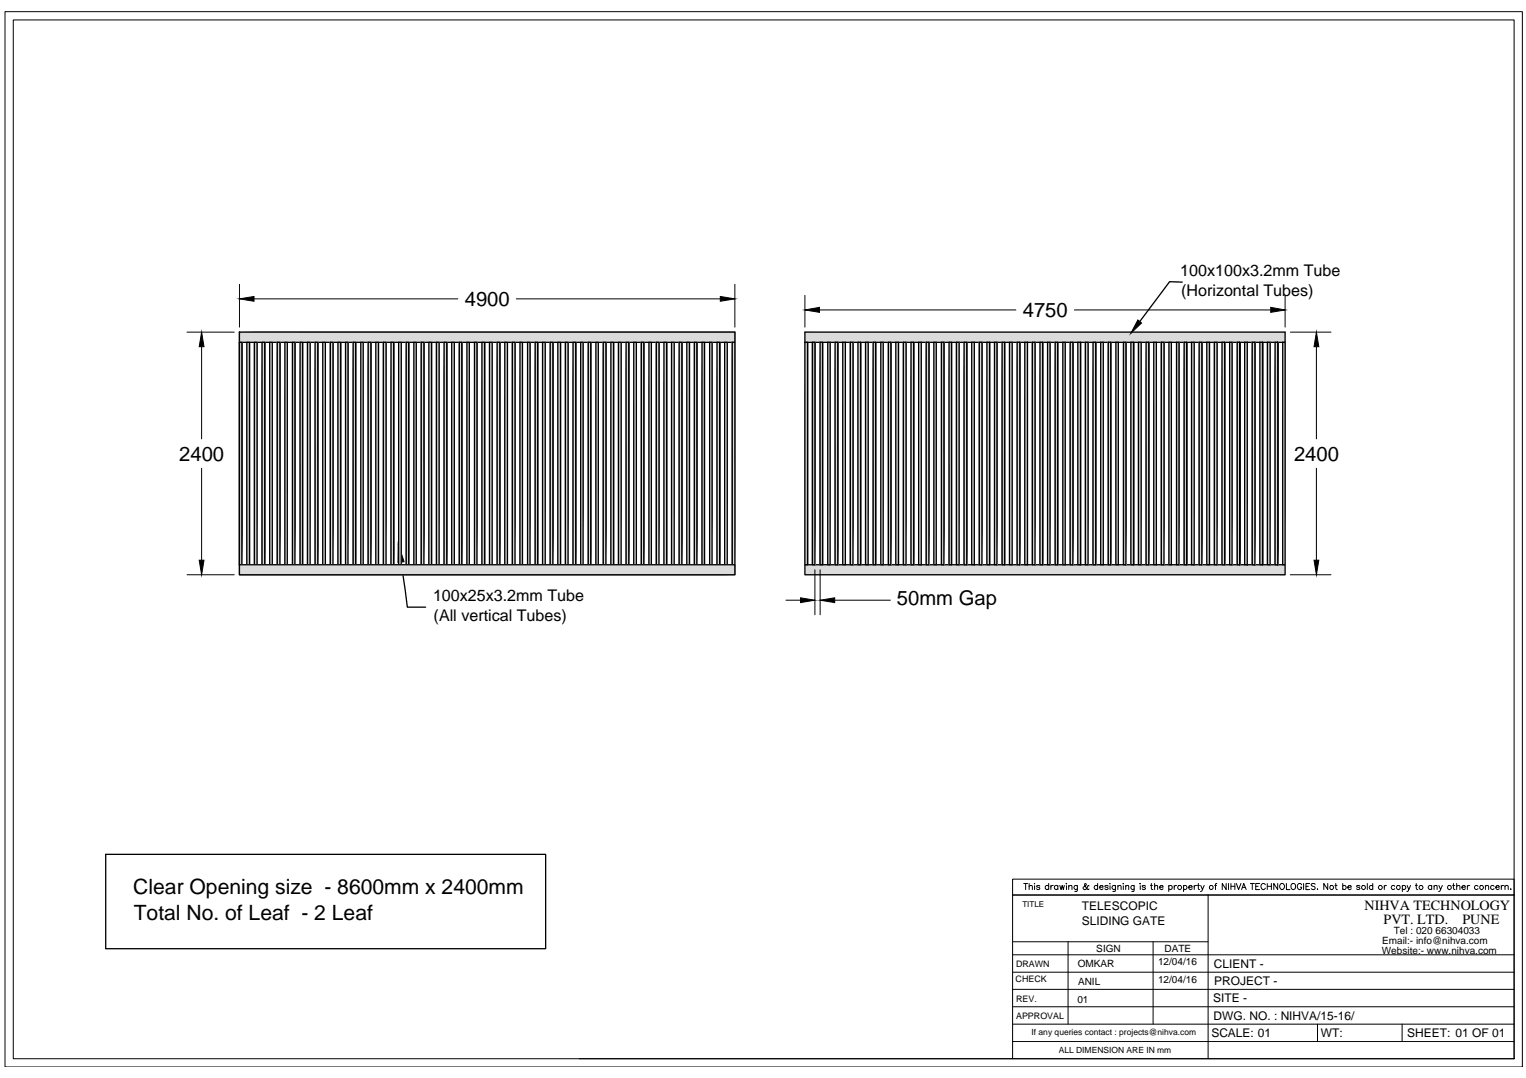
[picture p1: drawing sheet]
<svg xmlns="http://www.w3.org/2000/svg" width="297mm" height="210mm" viewBox="0 0 297 210" stroke-linecap="round" stroke-linejoin="round" font-family="sans-serif">
<!-- layer: 0 -->
<g fill="none" stroke="#000" stroke-width=".25">
<path d="M230.1 54.9l-2.4-.1-5.8 7.8M46.6 64.7h96.4v2h-96.4M46.6 64.7v47.2h96.4v-1.9h-96.4M46.6 64.7h96.4v2h-96.4zM46.6 66.7h.5v43.3h-.5zM46.6 66.7v43.3M47.1 66.7v43.3v-43.3M48 66.7v43.3v-43.3M48 66.7h.6v43.3h-.6zM48.6 66.7v43.3v-43.3M49.5 66.7h.5v43.3h-.5zM49.5 66.7v43.3"/>
<path d="M50 66.7v43.3M51 66.7h.5v43.3h-.5zM51 66.7v43.3M51.5 66.7v43.3v-43.3M52.5 66.7h.5v43.3h-.5zM52.5 66.7v43.3M53 66.7v43.3v-43.3M54 66.7h.5v43.3h-.5zM54 66.7v43.3M54.5 66.7v43.3v-43.3M55.5 66.7h.4v43.3h-.4zM55.5 66.7v43.3"/>
<path d="M55.9 66.7v43.3v-43.3M56.9 66.7h.5v43.3h-.5zM56.9 66.7v43.3M57.4 66.7v43.3v-43.3M58.4 66.7h.5v43.3h-.5zM58.4 66.7v43.3M58.9 66.7v43.3v-43.3M59.9 66.7h.5v43.3h-.5zM59.9 66.7v43.3M60.4 66.7v43.3v-43.3M61.3 66.7h.5v43.3h-.5zM61.3 66.7v43.3"/>
<path d="M61.8 66.7v43.3v-43.3M62.8 66.7h.5v43.3h-.5zM62.8 66.7v43.3M63.3 66.7v43.3v-43.3M64.3 66.7h.5v43.3h-.5zM64.3 66.7v43.3M64.8 66.7v43.3v-43.3M65.8 66.7h.5v43.3h-.5zM65.8 66.7v43.3M66.3 66.7v43.3v-43.3M67.3 66.7h.4v43.3h-.4zM67.3 66.7v43.3"/>
<path d="M67.7 66.7v43.3v-43.3M68.7 66.7h.5v43.3h-.5zM68.7 66.7v43.3M69.2 66.7v43.3v-43.3M70.2 66.7h.5v43.3h-.5zM70.2 66.7v43.3M70.7 66.7v43.3v-43.3M71.7 66.7h.5v43.3h-.5zM71.7 66.7v43.3M72.2 66.7v43.3v-43.3M73.2 66.7h.5v43.3h-.5zM73.2 66.7v43.3"/>
<path d="M73.7 66.7v43.3v-43.3M74.6 66.7h.5v43.3h-.5zM74.6 66.7v43.3M75.1 66.7v43.3v-43.3M76.1 66.7h.5v43.3h-.5zM76.1 66.7v43.3M76.6 66.7v43.3v-43.3M77.6 66.7h.5v43.3h-.5zM77.6 66.7v43.3M78.1 66.7v43.3v-43.3M79.1 66.7h.4v43.3h-.4zM79.1 66.7v43.3"/>
<path d="M79.5 66.7v43.3v-43.3M80.6 66.7h.4v43.3h-.4zM80.6 66.7v43.3M81 66.7v43.3v-43.3M82 66.7h.5v43.3h-.5zM82 66.7v43.3M82.5 66.7v43.3v-43.3M83.5 66.7h.5v43.3h-.5zM83.5 66.7v43.3M84 66.7v43.3v-43.3M85 66.7h.5v43.3h-.5zM85 66.7v43.3"/>
<path d="M85.5 66.7v43.3v-43.3M86.4 66.7h.6v43.3h-.6zM86.4 66.7v43.3M87 66.7v43.3v-43.3M87.9 66.7h.5v43.3h-.5zM87.9 66.7v43.3M88.4 66.7v43.3v-43.3M89.4 66.7h.5v43.3h-.5zM89.4 66.7v43.3M89.9 66.7v43.3v-43.3M90.9 66.7h.5v43.3h-.5zM90.9 66.7v43.3"/>
<path d="M91.4 66.7v43.3v-43.3M92.4 66.7h.4v43.3h-.4zM92.4 66.7v43.3M92.8 66.7v43.3v-43.3M93.8 66.7h.5v43.3h-.5zM93.8 66.7v43.3M94.3 66.7v43.3v-43.3M95.3 66.7h.5v43.3h-.5zM95.3 66.7v43.3M95.8 66.7v43.3v-43.3M96.8 66.7h.5v43.3h-.5zM96.8 66.7v43.3"/>
<path d="M97.3 66.7v43.3v-43.3M98.3 66.7h.5v43.3h-.5zM98.3 66.7v43.3M98.8 66.7v43.3v-43.3M99.7 66.7h.5v43.3h-.5zM99.7 66.7v43.3M100.2 66.7v43.3v-43.3M101.2 66.7h.5v43.3h-.5zM101.2 66.7v43.3M101.7 66.7v43.3v-43.3M102.7 66.7h.5v43.3h-.5zM102.7 66.7v43.3"/>
<path d="M103.2 66.7v43.3v-43.3M104.2 66.7h.4v43.3h-.4zM104.2 66.7v43.3M104.6 66.7v43.3v-43.3M105.6 66.7h.5v43.3h-.5zM105.6 66.7v43.3M106.1 66.7v43.3v-43.3M107.1 66.7h.5v43.3h-.5zM107.1 66.7v43.3M107.6 66.7v43.3v-43.3M108.6 66.7h.5v43.3h-.5zM108.6 66.7v43.3"/>
<path d="M109.1 66.7v43.3v-43.3M110.1 66.7h.5v43.3h-.5zM110.1 66.7v43.3M110.6 66.7v43.3v-43.3M111.5 66.7h.6v43.3h-.6zM111.5 66.7v43.3M112.1 66.7v43.3v-43.3M113 66.7h.5v43.3h-.5zM113 66.7v43.3M113.5 66.7v43.3v-43.3M114.5 66.7h.5v43.3h-.5zM114.5 66.7v43.3"/>
<path d="M115 66.7v43.3v-43.3M116 66.7h.5v43.3h-.5zM116 66.7v43.3M116.5 66.7v43.3v-43.3M117.4 66.7h.5v43.3h-.5zM117.4 66.7v43.3M117.9 66.7v43.3v-43.3M118.9 66.7h.5v43.3h-.5zM118.9 66.7v43.3M119.4 66.7v43.3v-43.3M120.4 66.7h.5v43.3h-.5zM120.4 66.7v43.3"/>
<path d="M120.9 66.7v43.3v-43.3M121.9 66.7h.5v43.3h-.5zM121.9 66.7v43.3M122.4 66.7v43.3v-43.3M123.4 66.7h.5v43.3h-.5zM123.4 66.7v43.3M123.9 66.7v43.3v-43.3M124.8 66.7h.5v43.3h-.5zM124.8 66.7v43.3M125.3 66.7v43.3v-43.3M126.3 66.7h.5v43.3h-.5zM126.3 66.7v43.3"/>
<path d="M126.8 66.7v43.3v-43.3M127.8 66.7h.5v43.3h-.5zM127.8 66.7v43.3M128.3 66.7v43.3v-43.3M129.2 66.7h.6v43.3h-.6zM129.2 66.7v43.3M129.8 66.7v43.3v-43.3M130.7 66.7h.5v43.3h-.5zM130.7 66.7v43.3M131.2 66.7v43.3v-43.3M132.2 66.7h.5v43.3h-.5zM132.2 66.7v43.3"/>
<path d="M132.7 66.7v43.3v-43.3M133.7 66.7h.5v43.3h-.5zM133.7 66.7v43.3M134.2 66.7v43.3v-43.3M135.2 66.7h.4v43.3h-.4zM135.2 66.7v43.3M135.6 66.7v43.3v-43.3M136.7 66.7h.4v43.3h-.4zM136.7 66.7v43.3M137.1 66.7v43.3v-43.3M138.1 66.7h.5v43.3h-.5zM138.1 66.7v43.3"/>
<path d="M138.6 66.7v43.3v-43.3M139.6 66.7h.5v43.3h-.5zM139.6 66.7v43.3M140.1 66.7v43.3v-43.3M140.1 66.7v43.3M141.1 66.7h.5v43.3h-.5zM141.1 66.7v43.3M141.6 66.7v43.3M142.5 66.7h.5v43.3h-.5zM142.5 66.7v43.3M143 66.7v43.3M156.7 66.7h93.4v-2h-93.4v45.3"/>
<path d="M156.7 66.7h.5v43.3h-.5zM157.2 66.7v43.3v-43.3M158.2 66.7h.4v43.3h-.4zM158.2 66.7v43.3M158.6 66.7v43.3v-43.3M159.6 66.7h.5v43.3h-.5zM159.6 66.7v43.3M160.1 66.7v43.3v-43.3M161.1 66.7h.5v43.3h-.5zM161.1 66.7v43.3M161.6 66.7v43.3v-43.3M162.6 66.7h.5v43.3h-.5z"/>
<path d="M162.6 66.7v43.3M163.1 66.7v43.3v-43.3M164 66.7h.5v43.3h-.5zM164 66.7v43.3M164.5 66.7v43.3v-43.3M165.5 66.7h.5v43.3h-.5zM165.5 66.7v43.3M166 66.7v43.3v-43.3M167 66.7h.5v43.3h-.5zM167 66.7v43.3M167.5 66.7v43.3v-43.3M168.5 66.7h.5v43.3h-.5z"/>
<path d="M168.5 66.7v43.3M169 66.7v43.3M170 66.7h.4v43.3h-.4zM170 66.7v43.3M170.4 66.7v43.3v-43.3M171.5 66.7h.4v43.3h-.4zM171.5 66.7v43.3M171.9 66.7v43.3v-43.3M172.9 66.7h.5v43.3h-.5zM172.9 66.7v43.3M173.4 66.7v43.3v-43.3M174.4 66.7h.5v43.3h-.5z"/>
<path d="M174.4 66.7v43.3M174.9 66.7v43.3v-43.3M175.9 66.7h.5v43.3h-.5zM175.9 66.7v43.3M176.4 66.7v43.3v-43.3M177.3 66.7h.5v43.3h-.5zM177.3 66.7v43.3M177.8 66.7v43.3v-43.3M178.8 66.7h.5v43.3h-.5zM178.8 66.7v43.3M179.3 66.7v43.3M180.3 66.7h.5v43.3h-.5z"/>
<path d="M180.3 66.7v43.3M180.8 66.7v43.3v-43.3M181.8 66.7h.4v43.3h-.4zM181.8 66.7v43.3M182.2 66.7v43.3v-43.3M183.3 66.7h.4v43.3h-.4zM183.3 66.7v43.3M183.7 66.7v43.3v-43.3M184.7 66.7h.5v43.3h-.5zM184.7 66.7v43.3M185.2 66.7v43.3v-43.3M186.2 66.7h.5v43.3h-.5z"/>
<path d="M186.2 66.7v43.3M186.7 66.7v43.3v-43.3M187.7 66.7h.5v43.3h-.5zM187.7 66.7v43.3M188.2 66.7v43.3v-43.3M189.1 66.7h.6v43.3h-.6zM189.1 66.7v43.3M189.7 66.7v43.3M190.6 66.7h.5v43.3h-.5zM190.6 66.7v43.3M191.1 66.7v43.3v-43.3M192.1 66.7h.5v43.3h-.5z"/>
<path d="M192.1 66.7v43.3M192.6 66.7v43.3v-43.3M193.6 66.7h.5v43.3h-.5zM193.6 66.7v43.3M194.1 66.7v43.3v-43.3M195.1 66.7h.4v43.3h-.4zM195.1 66.7v43.3M195.5 66.7v43.3v-43.3M196.5 66.7h.5v43.3h-.5zM196.5 66.7v43.3M197 66.7v43.3v-43.3M198 66.7h.5v43.3h-.5z"/>
<path d="M198 66.7v43.3M198.5 66.7v43.3v-43.3M199.5 66.7h.5v43.3h-.5zM199.5 66.7v43.3M200 66.7v43.3M201 66.7h.5v43.3h-.5zM201 66.7v43.3M201.5 66.7v43.3v-43.3M202.4 66.7h.5v43.3h-.5zM202.4 66.7v43.3M202.9 66.7v43.3v-43.3M203.9 66.7h.5v43.3h-.5z"/>
<path d="M203.9 66.7v43.3M204.4 66.7v43.3v-43.3M205.4 66.7h.5v43.3h-.5zM205.4 66.7v43.3M205.9 66.7v43.3v-43.3M206.9 66.7h.4v43.3h-.4zM206.9 66.7v43.3M207.3 66.7v43.3v-43.3M208.3 66.7h.5v43.3h-.5zM208.3 66.7v43.3M208.8 66.7v43.3v-43.3M209.8 66.7h.5v43.3h-.5z"/>
<path d="M209.8 66.7v43.3M210.3 66.7v43.3M211.3 66.7h.5v43.3h-.5zM211.3 66.7v43.3M211.8 66.7v43.3v-43.3M212.8 66.7h.5v43.3h-.5zM212.8 66.7v43.3M213.3 66.7v43.3v-43.3M214.2 66.7h.6v43.3h-.6zM214.2 66.7v43.3M214.8 66.7v43.3v-43.3M215.7 66.7h.5v43.3h-.5z"/>
<path d="M215.7 66.7v43.3M216.2 66.7v43.3v-43.3M217.2 66.7h.5v43.3h-.5zM217.2 66.7v43.3M217.7 66.7v43.3v-43.3M218.7 66.7h.5v43.3h-.5zM218.7 66.7v43.3M219.2 66.7v43.3v-43.3M220.1 66.7h.5v43.3h-.5zM220.1 66.7v43.3M220.6 66.7v43.3M221.6 66.7h.5v43.3h-.5z"/>
<path d="M221.6 66.7v43.3M222.1 66.7v43.3v-43.3M223.1 66.7h.5v43.3h-.5zM223.1 66.7v43.3M223.6 66.7v43.3v-43.3M224.6 66.7h.5v43.3h-.5zM224.6 66.7v43.3M225.1 66.7v43.3v-43.3M226.1 66.7h.5v43.3h-.5zM226.1 66.7v43.3M226.6 66.7v43.3v-43.3M227.5 66.7h.5v43.3h-.5z"/>
<path d="M227.5 66.7v43.3M228 66.7v43.3v-43.3M229 66.7h.5v43.3h-.5zM229 66.7v43.3M229.5 66.7v43.3v-43.3M230.5 66.7h.5v43.3h-.5zM230.5 66.7v43.3M231 66.7v43.3M231.9 66.7h.6v43.3h-.6zM231.9 66.7v43.3M232.5 66.7v43.3v-43.3M233.4 66.7h.5v43.3h-.5z"/>
<path d="M233.4 66.7v43.3M233.9 66.7v43.3v-43.3M234.9 66.7h.5v43.3h-.5zM234.9 66.7v43.3M235.4 66.7v43.3v-43.3M236.4 66.7h.5v43.3h-.5zM236.4 66.7v43.3M236.9 66.7v43.3v-43.3M237.9 66.7h.5v43.3h-.5zM237.9 66.7v43.3M238.4 66.7v43.3v-43.3M239.4 66.7h.4v43.3h-.4z"/>
<path d="M239.4 66.7v43.3M239.8 66.7v43.3v-43.3M240.8 66.7h.5v43.3h-.5zM240.8 66.7v43.3M241.3 66.7v43.3zM242.3 66.7h.5v43.3h-.5zM242.3 66.7v43.3M242.8 66.7v43.3zM243.8 66.7h.5v43.3h-.5zM243.8 66.7v43.3M244.3 66.7v43.3zM245.2 66.7h.5v43.3h-.5z"/>
<path d="M245.2 66.7v43.3M245.7 66.7v43.3zM246.7 66.7h.5v43.3h-.5zM246.7 66.7v43.3M247.2 66.7v43.3v-43.3M248.2 66.7h.5v43.3h-.5zM248.2 66.7v43.3M248.7 66.7v43.3zM248.7 66.7v43.3v-43.3M249.7 66.7h.4v43.3h-.4zM249.7 66.7v43.3M250.1 66.7v43.3v-43.3"/>
<path d="M46.6 110h96.4v1.9h-96.4zM78.1 109.5l1.2 8.7h3.5M156.7 110h93.4v1.9h-93.4zM20.6 166.4h85.6v18.3h-85.6z"/>
</g>
<g fill="none" stroke="#000" stroke-width=".19">
<path d="M1 2.3h295.3v205.5h-295.3zM2.6 3.9h292.1v202.2h-292.1zM46.6 55.4v8.3M49.4 58.2h39.7M100.5 58.2h39.7M143 55.4v8.3M156.7 57.5v6.2M250.1 57.5v6.2M36.4 64.7h9.2M39.2 67.5v18M159.5 60.4h38.2M209.1 60.4h38.3"/>
<path d="M251.2 64.7h7.9M256.2 67.5v18M39.2 91.2v17.9M256.2 91.2v17.9M36.4 111.9h9.2M153 116.9h2.8M158.6 110.9v8.8M159.6 110.9v8.8M162.5 116.9h10.8M251.2 111.9h7.9M197.1 171.2h97.6v3.1h-97.6zM199.3 172h.7"/>
<path d="M199.6 172v1.2M200.3 172.6l.3-.2 .3 .1 .1 .7M200.3 172v1.2M201.3 172.1h.1M201.4 172.5v.7M202.4 172.6l-.2-.2-.4 .1v.2l.4 .1 .2 .2-.2 .2-.4-.2M204.1 172.6a.38 .38 0 0 0-.5-.1 .38 .38 0 0 0 0 .6 .38 .38 0 0 0 .5-.1M204.1 172v1.2M204.6 172.4v.8M205 172.4l-.3 .1-.1 .2M205.9 172.6a.38 .38 0 0 0-.5-.1 .38 .38 0 0 0 0 .6 .38 .38 0 0 0 .5-.1M205.9 172.4v.8"/>
<path d="M206.3 172.4l.2 .8 .3-.8 .2 .8 .2-.8M207.5 172.1h.1zM207.6 172.5v.7M208 172.6l.3-.2 .3 .1 .1 .7M208 172.4v.8M209.7 172.4v1.1l-.5 .1M209.7 172.6a.38 .38 0 0 0-.5-.1 .38 .38 0 0 0 0 .6 .38 .38 0 0 0 .5-.1M212 172.5h-.2a.63 .63 0 0 1-.9 .6v-.4l.6-.4-.2-.3-.2 .2 .1 .3 .3 .5 .3 .2 .2-.1M213.7 172.6a.38 .38 0 0 0-.6-.1 .38 .38 0 0 0 0 .6 .38 .38 0 0 0 .6-.1M213.7 172v1.2M214 172.7h.7a.34 .34 0 0 0-.3-.3 .34 .34 0 0 0-.4 .3l.3 .5 .4-.2M215.7 172.6l-.2-.2-.4 .1v.2l.4 .1 .2 .2-.2 .2-.4-.2"/>
<path d="M216 172.1h.1M216.1 172.5v.7M217.1 172.4v1.1l-.5 .1M217.1 172.6a.38 .38 0 0 0-.5-.1 .38 .38 0 0 0 0 .6 .38 .38 0 0 0 .5-.1M217.6 172.6l.3-.2 .2 .1 .1 .7M217.6 172.4v.8M218.6 172.1h.1M218.7 172.5v.7M219.1 172.6l.3-.2 .3 .1v.7M219.1 172.4v.8M220.8 172.4l-.1 1.1-.4 .1M220.8 172.6a.36 .36 0 0 0-.6-.1 .36 .36 0 0 0 0 .6 .36 .36 0 0 0 .6-.1"/>
<path d="M221.9 172.1h.1zM222 172.5v.7M223 172.6l-.3-.2-.3 .1v.2l.4 .1 .2 .2-.3 .2-.4-.2M223.9 172.4h.4M224.1 172v1l.1 .1 .2 .1M224.7 172.6l.3-.2 .3 .1v.7M224.7 172v1.2M225.7 172.7h.7a.34 .34 0 0 0-.3-.3 .34 .34 0 0 0-.4 .3l.3 .5 .4-.2M227.5 172.6a.38 .38 0 0 1 .6-.1 .38 .38 0 0 1 0 .6 .38 .38 0 0 1-.6-.1M227.5 172.4v1.2M228.6 172.4v.8M229 172.4l-.3 .1-.1 .2"/>
<path d="M230.4 172.6a.38 .38 0 0 1 .5-.1 .38 .38 0 0 1 0 .6 .38 .38 0 0 1-.5-.1M230.4 172.4v1.2M231.4 172.7h.7a.39 .39 0 0 0-.5-.3 .39 .39 0 0 0-.3 .4 .39 .39 0 0 0 .3 .4l.5-.2M232.5 172.4v.8M232.9 172.4l-.3 .1-.1 .2M233.1 172.4h.4M233.3 172v1l.2 .2M233.7 172.4l.4 .8 .3-.8M234.1 173.2l-.4 .4M235.2 174.3v31.8M236.4 172.4h.4M236.9 172l-.3 .1v.1v1"/>
<path d="M238.7 172v1.2l-.8-1.2v1.2M239.1 172v1.2M239.6 172v1.2M239.6 172.6h.8M240.4 172v1.2M240.7 172l.4 1.2 .5-1.2M241.7 173.2l.4-1.2 .5 1.2M241.9 172.8h.5M243.4 172h.8M243.8 172v1.2M244.4 172.6h.5M245.2 172h-.8v1.2h.8"/>
<path d="M246.3 172.3a.44 .44 0 0 0-.5-.3 .44 .44 0 0 0-.4 .5v.2a.43 .43 0 0 0 .4 .5 .43 .43 0 0 0 .5-.3M246.7 172.6h.8M246.7 172v1.2M247.5 172v1.2M248.7 172v1.2l-.8-1.2v1.2M249.2 172.2l.1-.1a.55 .55 0 0 1 .7 .5 .55 .55 0 0 1-.7 .5l-.2-.4zM250.4 172v1.2h.7M251.5 172.1l.1-.1a.56 .56 0 0 1 .6 .7 .56 .56 0 0 1-.7 .4l-.2-.4v-.4zM253.4 172.3a.44 .44 0 0 0-.5-.3 .44 .44 0 0 0-.4 .5v.2a.43 .43 0 0 0 .4 .5 .43 .43 0 0 0 .5-.5h-.3M253.7 172v1.2M254.2 172.6h.5M254.9 172h-.7v1.2h.7"/>
<path d="M256 172.2l-.3-.2-.5 .2 .1 .2 .5 .2 .2 .3v.1l-.3 .2-.5-.2M256.5 173.1h.1M258.4 172v1.2l-.7-1.2v1.2M259.8 172.4h.5M260 172v1l.3 .2M261.4 172.6a.38 .38 0 0 1 .5-.1 .38 .38 0 0 1 0 .6 .38 .38 0 0 1-.5-.1M261.4 172v1.2M262.3 172.7h.7a.34 .34 0 0 0-.3-.3 .34 .34 0 0 0-.4 .3l.3 .5 .4-.2M264.7 172.6l-.2-.2-.4 .1v.2l.4 .1 .2 .2-.2 .2-.4-.2M266.1 172v1.2M267.2 172.6a.38 .38 0 0 0-.6-.1 .38 .38 0 0 0 0 .6 .38 .38 0 0 0 .6-.1M267.2 172v1.2"/>
<path d="M269.5 172.4v.8M269.9 172.4l-.3 .1-.1 .2M271.5 172.6a.38 .38 0 0 0-.6-.1 .38 .38 0 0 0 0 .6 .38 .38 0 0 0 .6-.1M273 172.6a.38 .38 0 0 1 .5-.1 .38 .38 0 0 1 0 .6 .38 .38 0 0 1-.5-.1M273 172.4v1.2M273.9 172.4l.3 .8 .4-.8M274.2 173.2l-.3 .4M275.5 172.4h.4M275.7 172v1l.3 .2M278.7 172.6a.38 .38 0 0 0-.6-.1 .38 .38 0 0 0 0 .6 .38 .38 0 0 0 .6-.1M278.7 172.4v.8M279.1 172.6l.3-.2 .3 .1v.7"/>
<path d="M279.1 172.4v.8M280.1 172.4l.3 .8 .4-.8M280.4 173.2l-.4 .4M282.7 172.4h.5M282.9 172v1l.3 .2M283.5 172.6l.3-.2 .3 .1 .1 .7M283.5 172v1.2M284.6 172.7h.6a.39 .39 0 0 0-.4-.3 .39 .39 0 0 0-.3 .4 .39 .39 0 0 0 .4 .4l.3-.2M285.6 172.4v.8M286.1 172.4l-.3 .1-.2 .2M287.7 172.6a.38 .38 0 0 0-.6-.1 .38 .38 0 0 0 0 .6 .38 .38 0 0 0 .6-.1M289.1 172.6l.3-.2 .3 .1 .1 .7"/>
<path d="M289.1 172.4v.8M290.8 172.6a.38 .38 0 0 0-.5-.1 .38 .38 0 0 0 0 .6 .38 .38 0 0 0 .5-.1M291.2 172.7h.6a.39 .39 0 0 0-.4-.3 .39 .39 0 0 0-.3 .4 .39 .39 0 0 0 .3 .4l.4-.2M292.2 172.4v.8M292.7 172.4l-.3 .1-.2 .2M292.9 172.6l.3-.2 .3 .1 .1 .7M292.9 172.4v.8M294 173.1h.1zM294.7 174.3v31.8M294.7 174.3h-97.6v31.8M197.1 196h97.6M197.1 192.6h97.6"/>
<path d="M197.1 189.3h97.6M197.1 185.9h97.6M197.1 183.4h38.1M197.1 199.4h97.6M207.9 183.4v16M224.5 183.4v16M256.5 199.4v3.4M272.9 199.4v3.4M112.7 206.1h182M197.1 202.8h97.6"/>
<circle cx="229.6" cy="172.8" r=".39"/>
<circle cx="235.8" cy="172.8" r=".4"/>
<circle cx="259.2" cy="172.8" r=".39"/>
<circle cx="265.4" cy="172.8" r=".4"/>
<circle cx="268.7" cy="172.8" r=".39"/>
<circle cx="272.2" cy="172.8" r=".39"/>
<circle cx="276.6" cy="172.8" r=".39"/>
<circle cx="282.1" cy="172.8" r=".4"/>
<circle cx="288.4" cy="172.8" r=".39"/>
</g>
<path d="M46.6 58.2l2.8-.5v1zM140.2 57.7l2.8 .5-2.8 .5zM156.7 60.4l2.8-.6v1zM247.4 59.8l2.7 .6-2.7 .4zM39.2 64.7l.5 2.8h-.9zM221.5 62.3l.7 .6-2.1 2zM256.2 64.7l.5 2.8h-.9zM38.8 109.1h.9l-.5 2.8zM77.5 105.9l1.2 3.5-1.2 .1zM155.8 116.4l2.8 .5-2.8 .4zM159.6 116.9l2.9-.5v.9zM255.8 109.1h.9l-.5 2.8z" fill="#000" stroke="#000" stroke-width=".19"/>
<g fill="#dbdbdb" stroke="#dbdbdb" stroke-width=".19">
<path d="M156.7 64.7v2h93.4zM156.7 64.7h93.4v2z"/>
<path d="M156.7 110v1.9h93.4zM156.7 110h93.4v1.9z"/>
<path d="M46.6 64.7v2h96.4zM46.6 64.7h96.4v2z"/>
<path d="M46.6 66.7v43.3h.5zM46.6 66.7h.5v43.3z"/>
<path d="M48 66.7v43.3h.6zM48 66.7h.6v43.3z"/>
<path d="M49.5 66.7v43.3h.5zM49.5 66.7h.5v43.3z"/>
<path d="M51 66.7v43.3h.5zM51 66.7h.5v43.3z"/>
<path d="M52.5 66.7v43.3h.5zM52.5 66.7h.5v43.3z"/>
<path d="M54 66.7v43.3h.5zM54 66.7h.5v43.3z"/>
<path d="M55.5 66.7v43.3h.4zM55.5 66.7h.4v43.3z"/>
<path d="M56.9 66.7v43.3h.5zM56.9 66.7h.5v43.3z"/>
<path d="M58.4 66.7v43.3h.5zM58.4 66.7h.5v43.3z"/>
<path d="M59.9 66.7v43.3h.5zM59.9 66.7h.5v43.3z"/>
<path d="M61.3 66.7v43.3h.5zM61.3 66.7h.5v43.3z"/>
<path d="M62.8 66.7v43.3h.5zM62.8 66.7h.5v43.3z"/>
<path d="M64.3 66.7v43.3h.5zM64.3 66.7h.5v43.3z"/>
<path d="M65.8 66.7v43.3h.5zM65.8 66.7h.5v43.3z"/>
<path d="M67.3 66.7v43.3h.4zM67.3 66.7h.4v43.3z"/>
<path d="M68.7 66.7v43.3h.5zM68.7 66.7h.5v43.3z"/>
<path d="M70.2 66.7v43.3h.5zM70.2 66.7h.5v43.3z"/>
<path d="M71.7 66.7v43.3h.5zM71.7 66.7h.5v43.3z"/>
<path d="M73.2 66.7v43.3h.5zM73.2 66.7h.5v43.3z"/>
<path d="M74.6 66.7v43.3h.5zM74.6 66.7h.5v43.3z"/>
<path d="M76.1 66.7v43.3h.5zM76.1 66.7h.5v43.3z"/>
<path d="M77.6 66.7v43.3h.5zM77.6 66.7h.5v43.3z"/>
<path d="M79.1 66.7v43.3h.4zM79.1 66.7h.4v43.3z"/>
<path d="M80.6 66.7v43.3h.4zM80.6 66.7h.4v43.3z"/>
<path d="M82 66.7v43.3h.5zM82 66.7h.5v43.3z"/>
<path d="M83.5 66.7v43.3h.5zM83.5 66.7h.5v43.3z"/>
<path d="M85 66.7v43.3h.5zM85 66.7h.5v43.3z"/>
<path d="M86.4 66.7v43.3h.6zM86.4 66.7h.6v43.3z"/>
<path d="M87.9 66.7v43.3h.5zM87.9 66.7h.5v43.3z"/>
<path d="M89.4 66.7v43.3h.5zM89.4 66.7h.5v43.3z"/>
<path d="M90.9 66.7v43.3h.5zM90.9 66.7h.5v43.3z"/>
<path d="M92.4 66.7v43.3h.4zM92.4 66.7h.4v43.3z"/>
<path d="M93.8 66.7v43.3h.5zM93.8 66.7h.5v43.3z"/>
<path d="M95.3 66.7v43.3h.5zM95.3 66.7h.5v43.3z"/>
<path d="M96.8 66.7v43.3h.5zM96.8 66.7h.5v43.3z"/>
<path d="M98.3 66.7v43.3h.5zM98.3 66.7h.5v43.3z"/>
<path d="M99.7 66.7v43.3h.5zM99.7 66.7h.5v43.3z"/>
<path d="M101.2 66.7v43.3h.5zM101.2 66.7h.5v43.3z"/>
<path d="M102.7 66.7v43.3h.5zM102.7 66.7h.5v43.3z"/>
<path d="M104.2 66.7v43.3h.4zM104.2 66.7h.4v43.3z"/>
<path d="M105.6 66.7v43.3h.5zM105.6 66.7h.5v43.3z"/>
<path d="M107.1 66.7v43.3h.5zM107.1 66.7h.5v43.3z"/>
<path d="M108.6 66.7v43.3h.5zM108.6 66.7h.5v43.3z"/>
<path d="M110.1 66.7v43.3h.5zM110.1 66.7h.5v43.3z"/>
<path d="M111.5 66.7v43.3h.6zM111.5 66.7h.6v43.3z"/>
<path d="M113 66.7v43.3h.5zM113 66.7h.5v43.3z"/>
<path d="M114.5 66.7v43.3h.5zM114.5 66.7h.5v43.3z"/>
<path d="M116 66.7v43.3h.5zM116 66.7h.5v43.3z"/>
<path d="M117.4 66.7v43.3h.5zM117.4 66.7h.5v43.3z"/>
<path d="M118.9 66.7v43.3h.5zM118.9 66.7h.5v43.3z"/>
<path d="M120.4 66.7v43.3h.5zM120.4 66.7h.5v43.3z"/>
<path d="M121.9 66.7v43.3h.5zM121.9 66.7h.5v43.3z"/>
<path d="M123.4 66.7v43.3h.5zM123.4 66.7h.5v43.3z"/>
<path d="M124.8 66.7v43.3h.5zM124.8 66.7h.5v43.3z"/>
<path d="M126.3 66.7v43.3h.5zM126.3 66.7h.5v43.3z"/>
<path d="M127.8 66.7v43.3h.5zM127.8 66.7h.5v43.3z"/>
<path d="M129.2 66.7v43.3h.6zM129.2 66.7h.6v43.3z"/>
<path d="M130.7 66.7v43.3h.5zM130.7 66.7h.5v43.3z"/>
<path d="M132.2 66.7v43.3h.5zM132.2 66.7h.5v43.3z"/>
<path d="M133.7 66.7v43.3h.5zM133.7 66.7h.5v43.3z"/>
<path d="M135.2 66.7v43.3h.4zM135.2 66.7h.4v43.3z"/>
<path d="M136.7 66.7v43.3h.4zM136.7 66.7h.4v43.3z"/>
<path d="M138.1 66.7v43.3h.5zM138.1 66.7h.5v43.3z"/>
<path d="M139.6 66.7v43.3h.5zM139.6 66.7h.5v43.3z"/>
<path d="M141.1 66.7v43.3h.5zM141.1 66.7h.5v43.3z"/>
<path d="M142.5 66.7v43.3h.5zM142.5 66.7h.5v43.3z"/>
<path d="M46.6 110v1.9h96.4zM46.6 110h96.4v1.9z"/>
<path d="M156.7 66.7v43.3h.5zM156.7 66.7h.5v43.3z"/>
<path d="M158.2 66.7v43.3h.4zM158.2 66.7h.4v43.3z"/>
<path d="M159.6 66.7v43.3h.5zM159.6 66.7h.5v43.3z"/>
<path d="M161.1 66.7v43.3h.5zM161.1 66.7h.5v43.3z"/>
<path d="M162.6 66.7v43.3h.5zM162.6 66.7h.5v43.3z"/>
<path d="M164 66.7v43.3h.5zM164 66.7h.5v43.3z"/>
<path d="M165.5 66.7v43.3h.5zM165.5 66.7h.5v43.3z"/>
<path d="M167 66.7v43.3h.5zM167 66.7h.5v43.3z"/>
<path d="M168.5 66.7v43.3h.5zM168.5 66.7h.5v43.3z"/>
<path d="M170 66.7v43.3h.4zM170 66.7h.4v43.3z"/>
<path d="M171.5 66.7v43.3h.4zM171.5 66.7h.4v43.3z"/>
<path d="M172.9 66.7v43.3h.5zM172.9 66.7h.5v43.3z"/>
<path d="M174.4 66.7v43.3h.5zM174.4 66.7h.5v43.3z"/>
<path d="M175.9 66.7v43.3h.5zM175.9 66.7h.5v43.3z"/>
<path d="M177.3 66.7v43.3h.5zM177.3 66.7h.5v43.3z"/>
<path d="M178.8 66.7v43.3h.5zM178.8 66.7h.5v43.3z"/>
<path d="M180.3 66.7v43.3h.5zM180.3 66.7h.5v43.3z"/>
<path d="M181.8 66.7v43.3h.4zM181.8 66.7h.4v43.3z"/>
<path d="M183.3 66.7v43.3h.4zM183.3 66.7h.4v43.3z"/>
<path d="M184.7 66.7v43.3h.5zM184.7 66.7h.5v43.3z"/>
<path d="M186.2 66.7v43.3h.5zM186.2 66.7h.5v43.3z"/>
<path d="M187.7 66.7v43.3h.5zM187.7 66.7h.5v43.3z"/>
<path d="M189.1 66.7v43.3h.6zM189.1 66.7h.6v43.3z"/>
<path d="M190.6 66.7v43.3h.5zM190.6 66.7h.5v43.3z"/>
<path d="M192.1 66.7v43.3h.5zM192.1 66.7h.5v43.3z"/>
<path d="M193.6 66.7v43.3h.5zM193.6 66.7h.5v43.3z"/>
<path d="M195.1 66.7v43.3h.4zM195.1 66.7h.4v43.3z"/>
<path d="M196.5 66.7v43.3h.5zM196.5 66.7h.5v43.3z"/>
<path d="M198 66.7v43.3h.5zM198 66.7h.5v43.3z"/>
<path d="M199.5 66.7v43.3h.5zM199.5 66.7h.5v43.3z"/>
<path d="M201 66.7v43.3h.5zM201 66.7h.5v43.3z"/>
<path d="M202.4 66.7v43.3h.5zM202.4 66.7h.5v43.3z"/>
<path d="M203.9 66.7v43.3h.5zM203.9 66.7h.5v43.3z"/>
<path d="M205.4 66.7v43.3h.5zM205.4 66.7h.5v43.3z"/>
<path d="M206.9 66.7v43.3h.4zM206.9 66.7h.4v43.3z"/>
<path d="M208.3 66.7v43.3h.5zM208.3 66.7h.5v43.3z"/>
<path d="M209.8 66.7v43.3h.5zM209.8 66.7h.5v43.3z"/>
<path d="M211.3 66.7v43.3h.5zM211.3 66.7h.5v43.3z"/>
<path d="M212.8 66.7v43.3h.5zM212.8 66.7h.5v43.3z"/>
<path d="M214.2 66.7v43.3h.6zM214.2 66.7h.6v43.3z"/>
<path d="M215.7 66.7v43.3h.5zM215.7 66.7h.5v43.3z"/>
<path d="M217.2 66.7v43.3h.5zM217.2 66.7h.5v43.3z"/>
<path d="M218.7 66.7v43.3h.5zM218.7 66.7h.5v43.3z"/>
<path d="M220.1 66.7v43.3h.5zM220.1 66.7h.5v43.3z"/>
<path d="M221.6 66.7v43.3h.5zM221.6 66.7h.5v43.3z"/>
<path d="M223.1 66.7v43.3h.5zM223.1 66.7h.5v43.3z"/>
<path d="M224.6 66.7v43.3h.5zM224.6 66.7h.5v43.3z"/>
<path d="M226.1 66.7v43.3h.5zM226.1 66.7h.5v43.3z"/>
<path d="M227.5 66.7v43.3h.5zM227.5 66.7h.5v43.3z"/>
<path d="M229 66.7v43.3h.5zM229 66.7h.5v43.3z"/>
<path d="M230.5 66.7v43.3h.5zM230.5 66.7h.5v43.3z"/>
<path d="M231.9 66.7v43.3h.6zM231.9 66.7h.6v43.3z"/>
<path d="M233.4 66.7v43.3h.5zM233.4 66.7h.5v43.3z"/>
<path d="M234.9 66.7v43.3h.5zM234.9 66.7h.5v43.3z"/>
<path d="M236.4 66.7v43.3h.5zM236.4 66.7h.5v43.3z"/>
<path d="M237.9 66.7v43.3h.5zM237.9 66.7h.5v43.3z"/>
<path d="M239.4 66.7v43.3h.4zM239.4 66.7h.4v43.3z"/>
<path d="M240.8 66.7v43.3h.5zM240.8 66.7h.5v43.3z"/>
<path d="M242.3 66.7v43.3h.5zM242.3 66.7h.5v43.3z"/>
<path d="M243.8 66.7v43.3h.5zM243.8 66.7h.5v43.3z"/>
<path d="M245.2 66.7v43.3h.5zM245.2 66.7h.5v43.3z"/>
<path d="M246.7 66.7v43.3h.5zM246.7 66.7h.5v43.3z"/>
<path d="M248.2 66.7v43.3h.5zM248.2 66.7h.5v43.3z"/>
<path d="M249.7 66.7v43.3h.4zM249.7 66.7h.4v43.3z"/>
</g>
<g font-size="4.1">
<text x="26" y="174.1">Clear Opening size - 8600mm x 2400mm</text>
<text x="26" y="179.1">Total No. of Leaf - 2 Leaf</text>
</g>
<g font-size="3.9">
<text x="90.5" y="59.6">4900</text>
<text x="199.1" y="61.7">4750</text>
<text x="34.9" y="89.7">2400</text>
<text x="251.9" y="89.7">2400</text>
<text x="174.6" y="117.9">50mm Gap</text>
</g>
<g font-size="3.1">
<text x="229.7" y="53.8">100x100x3.2mm Tube</text>
<text x="229.9" y="57.6">(Horizontal Tubes)</text>
<text x="84.3" y="117.1">100x25x3.2mm Tube</text>
<text x="84.4" y="120.9">(All vertical Tubes)</text>
</g>
<g font-size="2.8">
<text x="265.6" y="177.1">NIHVA TECHNOLOGY</text>
<text x="269.3" y="180">PVT. LTD.</text>
<text x="284.7" y="180">PUNE</text>
</g>
<g font-size="2.3">
<text x="210.6" y="177.2">TELESCOPIC</text>
<text x="210.6" y="180.1">SLIDING GATE</text>
<text x="236.3" y="188.5">CLIENT -</text>
<text x="236.3" y="191.8">PROJECT -</text>
<text x="236.1" y="195.2">SITE -</text>
<text x="235.8" y="201.9">SCALE: 01</text>
<text x="236.2" y="198.5">DWG. NO. : NIHVA/15-16/</text>
<text x="257.1" y="201.9">WT:</text>
<text x="273.9" y="201.9">SHEET: 01 OF 01</text>
</g>
<g font-size="1.9">
<text x="213.4" y="185.4">SIGN</text>
<text x="226.7" y="185.4">DATE</text>
<text x="269" y="185.7">Website:- www.nihva.com</text>
<text x="269" y="183.8">Email:- info@nihva.com</text>
<text x="271.3" y="181.9">Tel : 020 66304033</text>
<text x="209.8" y="188.4">OMKAR</text>
<text x="209.8" y="191.8">ANIL</text>
<text x="225.4" y="187.9">12/04/16</text>
<text x="225.4" y="191.3">12/04/16</text>
<text x="209.7" y="195.2">01</text>
</g>
<g font-size="1.7">
<text x="197.7" y="191.3">CHECK</text>
<text x="197.8" y="188.3">DRAWN</text>
<text x="197.8" y="195.1">REV.</text>
<text x="197.8" y="198.4">APPROVAL</text>
<text x="200.8" y="201.6">If any queries contact : projects@nihva.com</text>
<text x="206.1" y="205">ALL DIMENSION ARE IN mm</text>
</g>
<text font-size="1.6" x="199" y="176.6">TITLE</text>
</svg>
